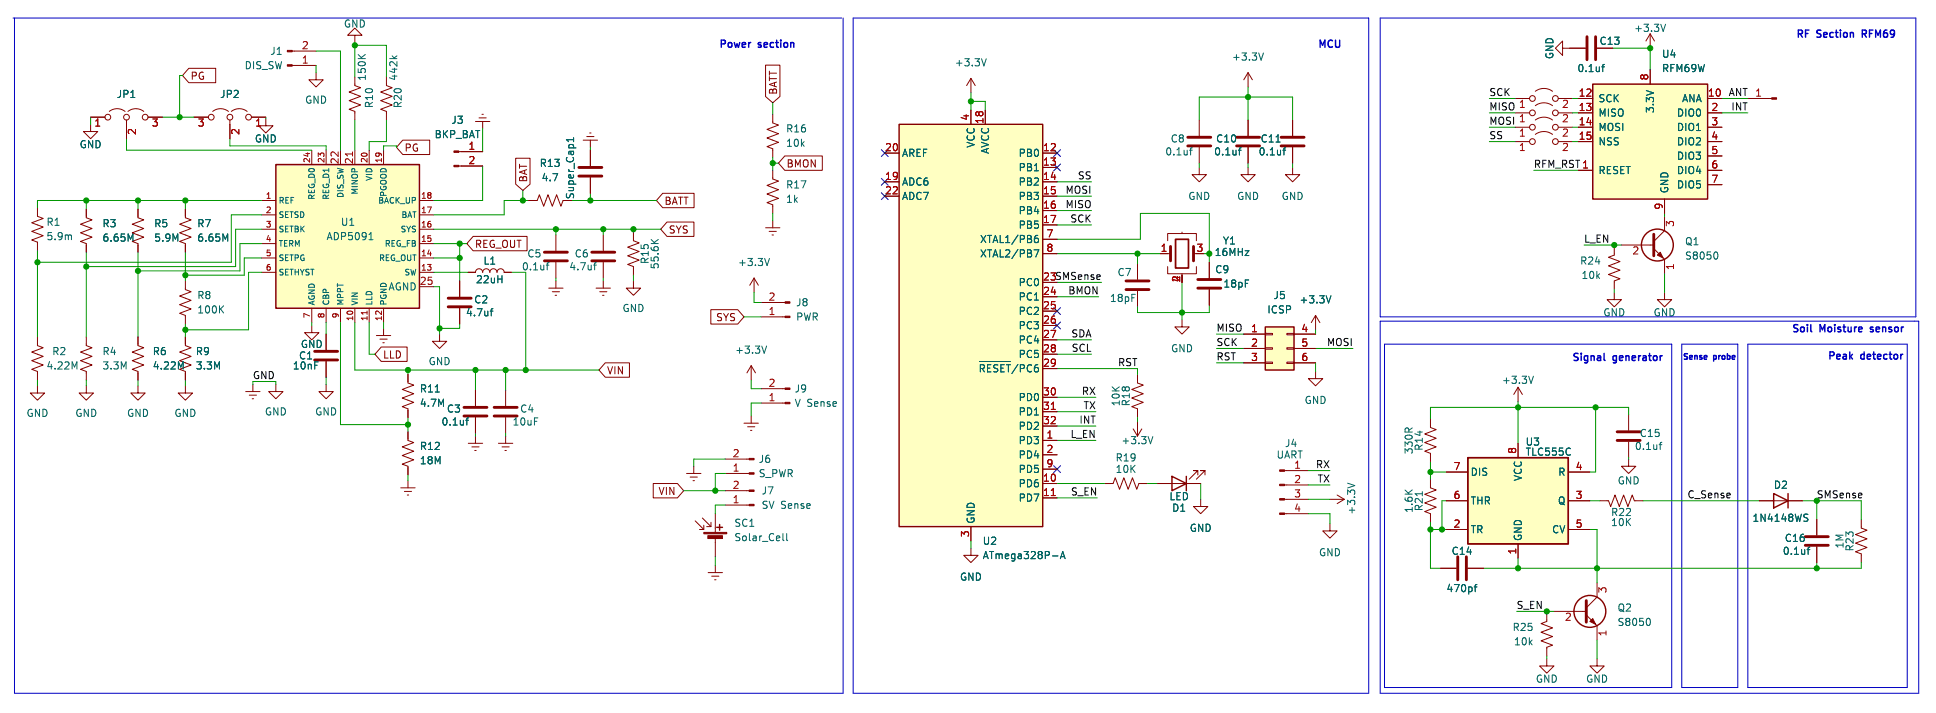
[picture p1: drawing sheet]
<svg xmlns="http://www.w3.org/2000/svg" width="342mm" height="126mm" viewBox="0 0 342 126" stroke-linecap="round" stroke-linejoin="round" font-family="sans-serif">
<g fill="none" stroke="#840000" stroke-width=".18">
<path d="M19.3 19.7a2.26 2.26 0 0 1 2.8 0M22.6 19.7a2.26 2.26 0 0 1 2.8 0M33.4 12.1h4.8v2.5h-4.8l-1.1-1.3zM37.6 19.7a2.26 2.26 0 0 1 2.8 0M40.9 19.7a2.26 2.26 0 0 1 2.8 0M51.7 9h4.2M51.7 11.6h4.2M55.9 12.8v1.3h1.3l-1.3 1.3-1.3-1.3h1.3M62.8 13.6v1.5l1 .4-2.1 .8 2.1 .7-2.1 .8 2.1 .8-2.1 .7 1.1 .4v1.5M62.8 6.2h1.2l-1.2-1.2-1.3 1.2h1.3v1.3M68.3 13.6v1.5l1.1 .4-2.1 .8 2.1 .7-2.1 .8 2.1 .8-2.1 .7 1 .4v1.5M135.4 11.5h2.5v5.6l-1.2 1.1-1.3-1.1z"/>
<path d="M171.7 13.9v2.5M171.7 19.4v2.6M171.7 13.9l-.7 1.2M171.7 13.9l.8 1.2M174.3 19.4v2.6M220.7 12.8v2.6M220.7 12.8l-.7 1.3M220.7 12.8l.8 1.3M268 17.4h2.5M268 20h2.5M271.5 16.1a2.54 2.54 0 0 1 3.1 0M271.5 18.7a2.54 2.54 0 0 1 3.1 0"/>
<path d="M275.6 17.4h2.6M275.6 20h2.6M276.4 8.5v-1.2l-1.3 1.2 1.3 1.3v-1.3h4M279.2 17.4h2.5M279.2 20h2.5M291.9 6l-.8 1.3M291.9 6v2.5M291.9 12.3v2.6M291.9 6l.7 1.3M302 17.4h2.6M302 20h2.6M309.1 17.4h4.3"/>
<path d="M6.6 36.7v1.5l1 .4-2 .8 2 .7-2 .8 2 .8-2 .7 1 .4v1.5M15.3 37v1.5l1 .4-2.1 .7 2.1 .8-2.1 .8 2.1 .7-2.1 .8 1.1 .4v1.5M16 22v1.3h1.3l-1.3 1.2-1.2-1.2h1.2M16 20.7h2.6M22.4 21.2v3.3M24.4 37v1.5l1 .4-2 .7 2 .8-2 .8 2 .7-2 .8 1 .4v1.5M26.2 20.7h2.5M32.8 37v1.5l1 .4-2 .7 2 .8-2 .8 2 .7-2 .8 1 .4v1.5M34.3 20.7h2.6M40.7 21.2v3.3M44.5 20.7h2.5M46.3 35.4h2.5"/>
<path d="M46.3 38h2.5M47 21v1.2h1.3l-1.3 1.3-1.3-1.3h1.3M55.1 26.6v2.5M57.7 26.6v2.5M60.2 26.6v2.5M62.8 26.6v2.5M65.3 26.6v2.5M67.8 26.6v2.5M71.2 24.8h4.8v2.5h-4.8l-1.1-1.3zM74.2 35.4h2.5M74.2 38h2.5M81.1 29.4h4.3"/>
<path d="M81.1 26.8h4.3M84.1 21.5h2.5M84.7 20.8h1.3M85.2 20.2h.3M85.4 21.5v1.2M91.2 28h2.5v4.6l-1.2 1.1-1.3-1.1zM93.5 35.4h1.5l.4-1 .8 2.1 .7-2.1 .8 2.1 .7-2.1 .8 2.1 .4-1.1h.2M103.1 24.8h2.6M103.8 24.1h1.3M104.3 23.5h.2M104.4 24.8v1.2M104.4 26.6v2.8"/>
<path d="M104.4 31.4v2.8M117.2 34.2h5.6v2.5h-5.6l-1.1-1.3zM118 39.3h4.7v2.5h-4.7l-1.1-1.3zM136.7 20.2v1.5l1 .4-2 .8 2 .7-2 .8 2 .8-2 .7 1 .4v1.5M136.7 30.1v1.5l1 .4-2 .8 2 .7-2 .8 2 .8-2 .7 1 .4v1.5M136.7 39v1.3M138.8 27.6h6.6v2.5h-6.6l-1.1-1.3zM156.5 27.1h2.5M156.5 32.1h2.5M156.5 34.7h2.5M184.4 27.1h2.6M184.4 29.6h2.6"/>
<path d="M184.4 32.1h2.6M184.4 34.7h2.6M184.4 37.2h2.6M184.4 39.8h2.6M212.1 29.6v1.3h1.3l-1.3 1.2-1.3-1.2h1.3M212.1 21.2v2.8M212.1 26v2.8M220.7 29.6v1.3h1.3l-1.3 1.2-1.2-1.2h1.2M220.7 21.2v2.8M220.7 26v2.8M228.6 29.6v1.3h1.3l-1.3 1.2-1.2-1.2h1.2M228.6 21.2v2.8"/>
<path d="M228.6 26v2.8M268 25h2.5M268 22.5h2.5M271.5 23.8a2.54 2.54 0 0 1 3.1 0M271.5 21.2a2.54 2.54 0 0 1 3.1 0M275.6 25h2.6M275.6 22.5h2.6M279.2 25h2.5M279.2 22.5h2.5M279.2 30.1h2.5M294.4 35.2v2.5M294.4 38.2v2.6l-1.9 1.9"/>
<path d="M302 25h2.6M302 22.5h2.6M302 30.1h2.6M302 27.6h2.6M302 32.7h2.6M6.6 59.6v1.5l1 .4-2 .7 2 .8-2 .8 2 .7-2 .8 1 .4v1.5M15.3 59.6v1.5l1 .4-2.1 .7 2.1 .8-2.1 .8 2.1 .7-2.1 .8 1.1 .4v1.5M24.4 59.6v1.5l1 .4-2 .7 2 .8-2 .8 2 .7-2 .8 1 .4v1.5M32.8 59.6v1.5l1 .4-2 .7 2 .8-2 .8 2 .7-2 .8 1 .4v1.5M32.8 49.7v1.5l1 .4-2 .7 2 .8-2 .8 2 .7-2 .8 1 .4v1.5M46.3 48.1h2.5M46.3 45.6h2.5"/>
<path d="M46.3 43.1h2.5M46.3 40.5h2.5M55.1 57.5v1.3h1.3l-1.3 1.3-1.2-1.3h1.2M55.1 54.5v2.5M57.7 54.5v2.5M57.7 59.1v2.8M60.2 54.5v2.5M62.8 54.5v2.5M65.3 54.5v2.5M66.6 59.3h2.5M67.2 60h1.3M67.8 54.5v2.5"/>
<path d="M67.8 58.1v1.2M74.2 48.1h2.5M74.2 45.6h2.5M74.2 43.1h2.5M74.2 40.5h2.5M74.2 50.7h2.5M77.7 59.1v1.2h1.3l-1.3 1.3-1.2-1.3h1.2M81.3 49.7v2.8M81.3 54.5v2.8M82.8 48.1h1.3a.64 .64 0 0 1 .6-.6 .64 .64 0 0 1 .7 .6 .64 .64 0 0 1 .6-.6 .64 .64 0 0 1 .6 .6 .64 .64 0 0 1 .7-.6 .64 .64 0 0 1 .6 .6 .64 .64 0 0 1 .6-.6 .64 .64 0 0 1 .7 .6h1.2M83.7 41.8h9.5v2.5h-9.5l-1.1-1.2zM97.1 50.9h2.5"/>
<path d="M97.7 51.6h1.3M98.2 52.2h.2M98.3 41.5v2.8M98.3 46.4v2.8M98.3 49.7v1.2M105.4 50.9h2.6M106.1 51.6h1.2M106.6 52.2h.2M106.7 41.5v2.8M106.7 46.4v2.8M106.7 49.7v1.2M112 49.7v1.2h1.3l-1.3 1.3-1.2-1.3h1.2"/>
<path d="M112 41v1.6l1.1 .3-2.1 .8 2.1 .8-2.1 .7 2.1 .8-2.1 .8 1 .3v1.6M125.7 54.8h4.8l1.1 1.2-1.1 1.3h-4.8zM133.4 49.2l-.8 1.2M133.4 49.2v2.5M133.4 49.2l.7 1.2M134.6 53.5h4.3M134.6 56h4.3M135.4 40.3h2.5M136 40.9h1.3M136.5 41.5h.3M184.4 44.8h2.6M184.4 52.5h2.6"/>
<path d="M184.4 55h2.6M184.4 57.5h2.6M184.4 42.3h2.6M201.2 46.6v2.8M201.2 51.4v2.8M205.3 44.8h1.7M206.5 47.1v1.3h5.1v-1.3M206.5 42.6v-1.3h5.1v1.3M209.1 56.5v1.3h1.2l-1.2 1.3-1.3-1.3h1.3M209.1 41v.3M209.1 48.4v.3M213.9 46.4v2.8"/>
<path d="M213.9 51.2v2.8M220 59.1h3.8M223.8 58.9h1.3v.3h-1.3zM227.6 58.9h1.3v.3h-1.3zM228.9 59.1h3.8M232.7 55.8l-.8 1.2M232.7 55.8v2.5M232.7 55.8l.7 1.2M285.5 51.7v1.3h1.3l-1.3 1.2-1.3-1.2h1.3M285.5 43.6v1.5l-1 .4 2 .7-2 .8 2 .8-2 .7 2 .8-1 .4v1.5M286.8 43.3h5.7M292.5 44l1.9 1.9v2.5"/>
<path d="M294.4 51.7v1.3h1.3l-1.3 1.2-1.3-1.2h1.3M6.6 68.2v1.3h1.3l-1.3 1.3-1.2-1.3h1.2M15.3 68.2v1.3h1.2l-1.2 1.3-1.3-1.3h1.3M24.4 68.2v1.3h1.3l-1.3 1.3-1.3-1.3h1.3M32.8 68.2v1.3h1.3l-1.3 1.3-1.3-1.3h1.3M43.5 69.2h2.5M44.1 69.9h1.3M44.6 70.5h.3M44.7 68v1.2M48.8 68v1.2h1.3l-1.3 1.3-1.3-1.3h1.3M57.7 68v1.2h1.3l-1.3 1.3-1.3-1.3h1.3M57.7 63.9v2.8"/>
<path d="M67.4 61.4h4.6v2.5h-4.6l-1.1-1.3zM67.7 60.6h.3M72.2 66.2v1.5l1 .4-2.1 .7 2.1 .8-2.1 .8 2.1 .7-2.1 .8 1.1 .4v1.5M72.2 76.3v1.6l1 .3-2.1 .8 2.1 .8-2.1 .7 2.1 .8-2.1 .8 1.1 .3v1.6M82.8 78.4h2.6M83.5 79h1.2M84 79.6h.2M84.1 69v2.8M84.1 73.8v2.8M84.1 77.1v1.3M88.2 78.4h2.5M88.8 79h1.3"/>
<path d="M89.3 79.6h.3M89.4 69v2.8M89.4 73.8v2.8M89.4 77.1v1.3M107.1 64.1h4.2v2.6h-4.2l-1.2-1.3zM131.6 74.8h2.5M132.2 75.5h1.3M132.7 76.1h.3M132.9 64.7l-.8 1.2M132.9 64.7v2.5M132.9 73.5v1.3M132.9 64.7l.7 1.2"/>
<path d="M134.6 68.7h4.3M134.6 71.3h4.3M184.4 77.9h2.6M184.4 60.1h2.6M184.4 62.6h2.6M184.4 65.2h2.6M184.4 70.2h2.6M184.4 72.8h2.6M184.4 75.3h2.6M200.4 75.8l.8 1.3M201.2 66.2v1.5l1 .4-2 .7 2 .8-2 .8 2 .7-2 .8 1 .4v1.5M201.2 74.6v2.5"/>
<path d="M202 75.8l-.8 1.3M220 61.6h3.8M220 64.1h3.8M223.8 64h1.3v.3h-1.3zM223.8 61.5h1.3v.2h-1.3zM227.6 64h1.3v.3h-1.3zM227.6 61.5h1.3v.2h-1.3zM228.9 61.6h3.8M228.9 64.1h3.8M232.7 65.7v1.2h-1.3l1.3 1.3 1.3-1.3h-1.3M253 74.1v1.5l1 .4-2 .7 2 .8-2 .7 2 .8-2 .8 1 .4v1.5M268.5 68.5v2.5"/>
<path d="M268.5 78.4v2.5M268.5 68.5l-.8 1.2M268.5 68.5l.8 1.2M288.1 73.3v2.8M288.1 78.1v2.8M70.9 86.2h2.5M71.5 86.9h1.3M72 87.5h.3M72.2 85v1.2M115.5 85.5h4.3l1.1 1.3-1.1 1.2h-4.3zM121.4 83.7h2.6M122.1 84.3h1.2"/>
<path d="M122.6 85h.2M122.7 82.4v1.3M123 92.1l1.5 1.5M124.2 91.6l1.6 1.5M124.5 92.9v.7h-.8M125.8 92.3v.8h-.8M126.5 90.8v3.3M126.5 95.1v3.3M126.5 100v1.2M128.3 86.8h4.2M128.3 89.3h4.2M128.3 81.2h4.2"/>
<path d="M128.3 83.7h4.2M171.7 96.9v1.3h1.3l-1.3 1.3-1.2-1.3h1.2M171.7 93.1v2.5M184.4 85.5h2.6M184.4 88h2.6M184.4 80.4h2.6M184.4 82.9h2.6M195.3 85.5h1.6l.4-1 .7 2 .8-2 .7 2 .8-2 .8 2 .3-1h1.6M204.7 85.5h7.7M211.9 84v-.8h-.8h.8l-1.6 1.5M212.4 88.3v1.2h1.2l-1.2 1.3-1.3-1.3h1.3M213.1 84v-.8h-.7h.7l-1.5 1.5"/>
<path d="M227.2 88.3h4.2M227.2 90.8h4.2M227.2 85.7h4.2M227.2 83.2h4.2M235.2 92.6v1.3h1.3l-1.3 1.2-1.2-1.2h1.2M235.2 88.3h2.6M236.5 87.5l1.3 .8M237.8 88.3l-1.3 .7M253 84.7v1.5l1 .4-2 .8 2 .8-2 .7 2 .8-2 .7 1 .4v1.5M255.8 88.5h3.8M255.8 93.6h3.8M255.8 83.5h3.8"/>
<path d="M268.5 96.2v2.5M277.4 88.5h3.8M277.4 93.6h3.8M277.4 83.5h3.8M283 88.5h1.5l.4 1 .7-2 .8 2 .8-2 .7 2 .8-2 .4 1h1.5M288.1 81.2v1.2h1.2l-1.2 1.3-1.3-1.3h1.3M311.2 88.5h7.6M321.3 91.8v2.8M321.3 96.7v2.8M329.2 91.8v1.6l1 .3-2 .8 2 .8-2 .7 2 .8-2 .8 1 .3v1.6M125.2 101.2h2.6M125.9 101.9h1.2"/>
<path d="M126.4 102.5h.2M254.8 100.5h2.8M259.6 100.5h2.8M273.6 108.3v1.6l-1 .4 2 .7-2 .8 2 .7-2 .8 2 .8-1 .3v1.6M273.6 116.5v1.2h1.3l-1.3 1.3-1.3-1.3h1.3M274.9 108.1h5.7M280.6 108.7l1.9 1.9v2.6M282.5 116.5v1.2h1.2l-1.2 1.3-1.3-1.3h1.3M282.5 103v2.6l-1.9 1.9"/>
<circle cx="271" cy="20" r=".51"/>
<circle cx="271" cy="17.4" r=".51"/>
<circle cx="275.1" cy="17.4" r=".51"/>
<circle cx="275.1" cy="20" r=".51"/>
<circle cx="19.1" cy="20.7" r=".51"/>
<circle cx="22.4" cy="20.7" r=".51"/>
<circle cx="25.7" cy="20.7" r=".51"/>
<circle cx="37.4" cy="20.7" r=".51"/>
<circle cx="40.7" cy="20.7" r=".51"/>
<circle cx="44" cy="20.7" r=".51"/>
<circle cx="271" cy="22.5" r=".51"/>
<circle cx="271" cy="25" r=".51"/>
<circle cx="275.1" cy="25" r=".51"/>
<circle cx="275.1" cy="22.5" r=".51"/>
</g>
<g fill="none" stroke="#006464" stroke-width=".18">
<path d="M69.4 9.9l.4 .5M70.2 9.9l-.5 .3M174.4 10.4l-.4 1.3M223.5 9.4l-.5 1.2M283.3 11.8h.5M283.8 11.4l-.3 .2v1.1M294.6 4.3l-.4 1.3M101.4 24.3v.8M101.4 24.7h-1.2l.3 .4M183 30.2h.7M210.4 26.6h.5M210.9 26.1l-.3 .2v1.1"/>
<path d="M219 26.6h.5M219.5 26.1l-.3 .2v1.1M226.9 26.6h.5M227.4 26.1l-.3 .2v1.1M12.6 41.6v.8M23.1 42.3l.4-.9v1.2M39.9 42.3l.4-.9v1.2M65.3 42.4h.7M65.5 41.3l.1-.2v1.3M86.7 55h.5M87.2 54.6l-.3 .2v1M96.6 46.9h.5"/>
<path d="M97.1 46.4l-.3 .2v1.1M105 46.9h.5M105.5 46.4l-.3 .2v1.1M115.2 42.3l.7 .8M116.4 42.3l-.7 .6M136.1 45.7l-.4 1.3M182.9 44.2h.8l-.5 1.2M183 42.3l.2-.2h.2l.3 .2v.4l-.3 .2h-.2l-.2-.2M183.6 41.6l-.4 .1-.2 .5M235.4 52.3l-.4 1.3M303.5 44.5a.79 .79 0 0 1 0 1.3M13.2 64.9l.4-.9v1.2"/>
<path d="M32 64.9l.4-.9v1.2M82.4 74.3h.5M82.9 73.9l-.3 .2v1.1M135.6 61.2l-.4 1.3M173.2 63.9h5.5M174.1 64.7l-.2-.2h-.5v1.3M175.3 64.5h-.6v1.3M176.5 64.5h-.5l-.2 .2M177.6 64.5h-.6v1.3M178 64.5h.7M178.4 64.5v1.3M180 64.4l-1 1.7"/>
<path d="M181.2 64.7l-.2-.2h-.5v1.3M182.5 64.6l-.4-.1-.4 .3M183.6 64.5h-.4l-.2 .3M203.9 77.2l-.4 1.3M271.2 66.5l-.4 1.3M293.5 78.6h.4M293.9 78.2l-.3 .2v1.1M138.5 95.4l.2 .2M139.1 94.3v1.1l.2 .2M186.2 98.3h.9M187.5 98.8l.5-1.3 .4 1.3M187.7 98.4h.6"/>
<path d="M238.4 85.4l1.2 .4M319.3 91.5l.3 .1 .2 .3-.3 .3h-.3M319.3 90.9l.5 .1M319.6 97.2h.5M320.1 96.7l-.3 .2v1.1M260.7 103.8h.5M261.2 103.3l-.3 .2v1.1M291.6 109.3a.79 .79 0 0 1 0 1.3"/>
</g>
<g fill="none" stroke="#840000" stroke-width=".51">
<path d="M280.7 6.5v4.1M282.2 6.5v4.1M102.4 31.1h4M102.4 29.6h4M210.1 25.8h4M210.1 24.3h4M218.7 25.8h4.1M218.7 24.3h4.1M226.6 25.8h4.1M226.6 24.3h4.1M79.3 54.2h4M79.3 52.7h4"/>
<path d="M96.3 46.1h4.1M96.3 44.6h4.1M104.7 46.1h4M104.7 44.6h4M199.2 51.2h4M199.2 49.7h4M207 43.6v2.5M211.1 43.6v2.5M211.9 50.9h4M211.9 49.4h4M292.5 41.4v3.8M55.6 63.6h4.1"/>
<path d="M55.6 62.1h4.1M82.1 73.5h4M82.1 72h4M87.4 73.5h4.1M87.4 72h4.1M286 77.9h4.1M286 76.3h4.1M257.8 98.4v4.1M259.4 98.4v4.1M319.3 96.4h4.1M319.3 94.9h4.1M280.6 106.2v3.8"/>
</g>
<g fill="#840000" stroke="#840000" stroke-width=".18">
<path d="M138.9 53.4h.8v.2h-.8z"/>
<path d="M138.9 55.9h.8v.2h-.8z"/>
<path d="M281.2 109.9l.5-.5 .5 1z"/>
<path d="M138.9 68.6h.8v.2h-.8z"/>
<path d="M138.9 71.1h.8v.3h-.8z"/>
<path d="M132.5 86.6h.9v.3h-.9z"/>
<path d="M132.5 89.2h.9v.2h-.9z"/>
<path d="M124.5 94.1h4v.3h-4z"/>
<path d="M125.2 94.7h2.6v.5h-2.6z"/>
<path d="M132.5 81h.9v.3h-.9z"/>
<path d="M132.5 83.6h.9v.2h-.9z"/>
<path d="M50.8 8.9h.9v.3h-.9z"/>
<path d="M50.8 11.4h.9v.3h-.9z"/>
<path d="M80.3 29.2h.8v.3h-.8z"/>
<path d="M80.3 26.7h.8v.2h-.8z"/>
<path d="M313.4 17.3h.8v.2h-.8z"/>
<path d="M226.3 90.7h.9v.2h-.9z"/>
<path d="M226.3 88.2h.9v.2h-.9z"/>
<path d="M226.3 85.6h.9v.3h-.9z"/>
<path d="M226.3 83.1h.9v.2h-.9z"/>
<path d="M293.1 45.1l.5-.5 .6 1z"/>
</g>
<g fill="none" stroke="#840000" stroke-width=".25">
<path d="M281.7 14.9h20.3v20.3h-20.3zM48.8 29.1h25.4v25.4h-25.4zM159 22h25.4v71.1h-25.4zM223.8 57.8h5.1v7.6h-5.1zM126.8 93.2h1M127.3 92.7v1M207.3 84.2l2.5 1.3-2.5 1.3zM209.8 84.2v2.6M259.6 80.9h17.8v15.3h-17.8zM313.7 87.3l2.6 1.2-2.6 1.3zM316.3 87.3v2.5"/>
<circle cx="293.1" cy="43.3" r="2.82"/>
<circle cx="281.2" cy="108.1" r="2.82"/>
</g>
<g fill="#ffffc2" stroke="#ffffc2" stroke-width=".18">
<path d="M259.6 80.9h17.8v15.3h-17.8z"/>
<path d="M159 22h25.4v71.1h-25.4z"/>
<path d="M281.7 14.9h20.3v20.3h-20.3z"/>
<path d="M223.8 57.8h5.1v7.6h-5.1z"/>
<path d="M48.8 29.1h25.4v25.4h-25.4z"/>
</g>
<path d="M207.9 42.3h2.3v5.1h-2.3z" fill="none" stroke="#840000" stroke-width=".3"/>
<path d="M62.4 26.9v.7M64.9 55v.6M185.9 72.4h.8M185.9 87.6h.8" fill="none" stroke="#a90000" stroke-width=".18"/>
<path d="M2.3 3.2h146.6M2.6 3.2v119.4h146.5v-119.4M150.9 3.2h91.2v119.4h-91.2zM244.1 3.2h94.8v52.8h-94.8zM244.1 56.8h95.3v65.8h-95.3zM244.9 60.8h50.8v60.8h-50.8zM297.5 60.8h9.9v60.8h-9.9zM309.1 60.8h28.2v60.8h-28.2z" fill="none" stroke="#0000c2" stroke-width=".18"/>
<g fill="none" stroke="#009600" stroke-width=".18">
<path d="M32.3 13.3h-.5v7.4M55.9 9h4.3v17.6M55.9 11.6v1.2M62.8 7.5v6.1M62.8 8h5.5v5.6M136.7 18.2v2M171.7 17.9h2.6v1.5M171.7 16.4v3M220.7 15.4v5.8M263.4 17.4h4.6M263.4 20h4.6M278.2 17.4h1"/>
<path d="M278.2 20h1M285.3 8.5h6.6v3.8M304.6 17.4h4.5M304.6 20h4.5M15.3 35.4v1.6M16 20.7v1.3M22.4 24.5v2.1h32.7M24.4 35.4v1.6M28.7 20.7h5.6M32.8 35.4v1.6M40.7 24.5v1.3h17v.8M46.3 35.4h-39.7v1.3"/>
<path d="M46.3 38h-5.4v8.4h-34.3M47 20.7v.3M62.8 21.2v5.4M68.3 21.2v3.8h-3v1.6M70.1 26v-.2h-2.3v.8M85.4 29.4v6h-8.7M85.4 22.7v4.1M92.5 33.7v1.7M93.5 35.4h-4.3v2.6h-12.5M101.1 35.4h15M104.4 26v.6M104.4 34.2v1.2"/>
<path d="M136.7 27.8v2.3M136.7 37.7v1.3M136.7 28.8h1M187 34.7h6.1M187 32.1h6.1M187 37.2h6.1M187 39.8h6.1M212.1 21.2v-4h16.5v4M212.1 28.8v.8M220.7 28.8v.8M228.6 28.8v.8M263.4 22.5h4.6"/>
<path d="M263.4 25h4.6M271.3 30.1h7.9M278.2 22.5h1M278.2 25h1M294.4 37.7v.5M6.6 44.3v15.3M15.3 44.6v15M24.4 44.6v15M32.8 44.6v5.1M32.8 57.3v2.3M46.3 48.1h-2.3v10.2h-11.2M46.3 45.6h-3.1v3.1h-10.4"/>
<path d="M46.3 40.5h-4.6v6.6h-26.4M46.3 43.1h-3.9v4.8h-18M55.1 57v.5M57.7 57v2.1M60.2 57v18.1h12M62.8 57v8.4h43.1M65.3 57v5.6h1M67.8 57v1.1M76.7 48.1h6.1M76.7 50.7h1v8.4M76.7 45.6h4.6M76.7 40.5h40.2"/>
<path d="M76.7 43.1h5.9M81.3 57.3v.8h-3.6M81.3 43.1v6.6M90.4 48.1h2.6v17.3M98.3 40.5v1M98.3 49.2v.5M106.7 40.5v1M106.7 49.2v.5M112 40.5v.5M112 48.7v1M131.6 56h3M133.4 51.7v1.8h1.2"/>
<path d="M187 42.3h14.7v-4.6h12.2v8.7M187 44.8h18.3M187 49.9h7.8M187 52.5h7.3M201.2 44.8v1.8M209.1 49.9v6.6M212.9 44.8h1M213.9 54v1.3h-12.7v-1.1M215.2 59.1h4.8M232.7 58.3v.8M280.2 43.3h6.6M285.5 43.3v.3"/>
<path d="M285.5 51.2v.5M294.4 48.4v3.3M6.6 67.2v1M15.3 67.2v1M24.4 67.2v1M32.8 67.2v1M44.7 68v-.5h4.1v.5M57.7 66.7v1.3M72.2 65.4v.8M72.2 73.8v2.5M84.1 65.4v3.6M84.1 76.6v.5"/>
<path d="M89.4 65.4v3.6M89.4 76.6v.5M132.9 67.2v1.5h1.7M134.6 71.3h-1.7v2.2M187 65.2h14.2v1M187 72.8h6.8M187 70.2h6.8M187 60.1h6.1M187 75.3h6.8M187 77.9h6.8M187 62.6h6.1M201.2 73.8v.8"/>
<path d="M215.2 61.6h4.8M215.2 64.1h4.8M232.7 61.6h6.6M232.7 64.1v1.6M268.5 71v7.4M282.2 72v11.5h-1M288.1 73.3v-1.3h-35.1v2.1M72.2 84v1M120.9 86.8h7.4M126.5 98.4v1.6M128.3 89.3h-1.8v1.5M128.3 83.7h-1.8v3.1"/>
<path d="M128.3 81.2h-5.6v1.2M171.7 95.6v1.3M187 85.5h8.3M187 88h7.1M203 85.5h1.7M212.4 85.5v2.8M231.4 85.7h3.8M231.4 88.3h3.8M231.4 83.2h3.8M231.4 90.8h3.8v1.8M253 92.3v8.2h1.8M253 93.6h2.8"/>
<path d="M253 81.7v3M253 83.5h2.8M255.8 88.5h-.8v5.1M268.5 98.7v1.8M281.2 93.6h1.3v9.4M281.2 88.5h1.8M288.1 80.9v.3M290.6 88.5h20.6M318.8 88.5h10.4v3.3M321.3 88.5v3.3M321.3 99.5v1M329.2 99.5v1h-66.8"/>
<path d="M268.2 108.1h6.7M273.6 108.1v.2M273.6 116v.5M282.5 113.2v3.3"/>
</g>
<g fill="none" stroke="#000084" stroke-width=".18">
<path d="M155.9 26.5l1.2 1.2M155.9 31.5l1.2 1.3M155.9 34.1l1.2 1.2M157.1 26.5l-1.2 1.2M157.1 31.5l-1.2 1.3M157.1 34.1l-1.2 1.2M186.4 29l1.2 1.2M186.4 26.5l1.2 1.2M187.6 29l-1.2 1.2M187.6 26.5l-1.2 1.2M186.4 54.4l1.2 1.2M186.4 56.9l1.2 1.3"/>
<path d="M187.6 54.4l-1.2 1.2M187.6 56.9l-1.2 1.3M186.4 82.3l1.2 1.3M187.6 82.3l-1.2 1.3"/>
</g>
<g fill="#009600" stroke="#009600" stroke-width=".18">
<circle cx="136.7" cy="28.8" r=".46"/>
<circle cx="171.7" cy="17.9" r=".46"/>
<circle cx="255" cy="93.6" r=".46"/>
<circle cx="253" cy="93.6" r=".46"/>
<circle cx="268.5" cy="100.5" r=".46"/>
<circle cx="273.6" cy="108.1" r=".46"/>
<circle cx="285.5" cy="43.3" r=".46"/>
<circle cx="268.5" cy="72" r=".46"/>
<circle cx="253" cy="83.5" r=".46"/>
<circle cx="282.2" cy="72" r=".46"/>
<circle cx="321.3" cy="88.5" r=".46"/>
<circle cx="321.3" cy="100.5" r=".46"/>
<circle cx="282.5" cy="100.5" r=".46"/>
<circle cx="209.1" cy="55.3" r=".46"/>
<circle cx="213.9" cy="44.8" r=".46"/>
<circle cx="201.2" cy="44.8" r=".46"/>
<circle cx="220.7" cy="17.2" r=".46"/>
<circle cx="291.9" cy="8.5" r=".46"/>
<circle cx="89.4" cy="65.4" r=".46"/>
<circle cx="93" cy="65.4" r=".46"/>
<circle cx="77.7" cy="58.1" r=".46"/>
<circle cx="84.1" cy="65.4" r=".46"/>
<circle cx="92.5" cy="35.4" r=".46"/>
<circle cx="126.5" cy="86.8" r=".46"/>
<circle cx="104.4" cy="35.4" r=".46"/>
<circle cx="106.7" cy="40.5" r=".46"/>
<circle cx="98.3" cy="40.5" r=".46"/>
<circle cx="112" cy="40.5" r=".46"/>
<circle cx="81.3" cy="45.6" r=".46"/>
<circle cx="81.3" cy="43.1" r=".46"/>
<circle cx="72.2" cy="65.4" r=".46"/>
<circle cx="24.4" cy="35.4" r=".46"/>
<circle cx="32.8" cy="35.4" r=".46"/>
<circle cx="31.8" cy="20.7" r=".46"/>
<circle cx="62.8" cy="8" r=".46"/>
<circle cx="72.2" cy="75.1" r=".46"/>
<circle cx="32.8" cy="58.3" r=".46"/>
<circle cx="15.3" cy="47.1" r=".46"/>
<circle cx="24.4" cy="47.9" r=".46"/>
<circle cx="6.6" cy="46.4" r=".46"/>
<circle cx="15.3" cy="35.4" r=".46"/>
<circle cx="32.8" cy="48.7" r=".46"/>
</g>
<g font-size="1.8" fill="#006464">
<text x="60.8" y="5">GND</text>
<text x="289" y="5.8">+3.3V</text>
<text x="47.7" y="9.9">J1</text>
<text x="168.8" y="11.9">+3.3V</text>
<text x="217.8" y="10.9">+3.3V</text>
<text x="274.9" y="10.5" transform="rotate(-90 274.9 10.5)">GND</text>
<text x="293.9" y="10.4">U4</text>
<text x="20.6" y="17.5">JP1</text>
<text x="38.9" y="17.5">JP2</text>
<text x="43.2" y="12.4">DIS_SW</text>
<text x="64.9" y="14.4" transform="rotate(-90 64.9 14.4)">150K</text>
<text x="70.4" y="14.4" transform="rotate(-90 70.4 14.4)">442k</text>
<text x="278.9" y="12.9">0.1uf</text>
<text x="293.9" y="12.9">RFM69W</text>
<text x="53.9" y="18.5">GND</text>
<text x="66.1" y="19.2" transform="rotate(-90 66.1 19.2)">R10</text>
<text x="71.2" y="19.2" transform="rotate(-90 71.2 19.2)">R20</text>
<text x="79.8" y="22">J3</text>
<text x="139" y="23.6">R16</text>
<text x="282.7" y="18.2">SCK</text>
<text x="282.7" y="20.8">MISO</text>
<text x="282.7" y="23.3">MOSI</text>
<text x="292.7" y="20.1" transform="rotate(-90 292.7 20.1)">3.3V</text>
<text x="296.5" y="20.8">DIO0</text>
<text x="296.5" y="23.3">DIO1</text>
<text x="297.4" y="18.2">ANA</text>
<text x="14" y="26.4">GND</text>
<text x="45" y="25.4">GND</text>
<text x="76.8" y="24.6">BKP_BAT</text>
<text x="95.4" y="29.7">R13</text>
<text x="139" y="26.1">10k</text>
<text x="159.5" y="27.9">AREF</text>
<text x="172.6" y="26.2" transform="rotate(-90 172.6 26.2)">VCC</text>
<text x="175.1" y="27.3" transform="rotate(-90 175.1 27.3)">AVCC</text>
<text x="180" y="27.9">PB0</text>
<text x="206" y="27.6">0.1uf</text>
<text x="207" y="25.4">C8</text>
<text x="214.7" y="27.6">0.1uf</text>
<text x="215" y="25.4">C10</text>
<text x="222.6" y="27.6">0.1uf</text>
<text x="222.9" y="25.4">C11</text>
<text x="282.7" y="25.9">NSS</text>
<text x="296.5" y="25.9">DIO2</text>
<text x="296.5" y="28.4">DIO3</text>
<text x="95.7" y="32.2">4.7</text>
<text x="139" y="33.5">R17</text>
<text x="159.5" y="33">ADC6</text>
<text x="159.5" y="35.5">ADC7</text>
<text x="180" y="30.4">PB1</text>
<text x="180" y="33">PB2</text>
<text x="180" y="35.5">PB3</text>
<text x="210.1" y="35.5">GND</text>
<text x="218.7" y="35.5">GND</text>
<text x="226.6" y="35.5">GND</text>
<text x="282.7" y="30.9">RESET</text>
<text x="295.2" y="34.2" transform="rotate(-90 295.2 34.2)">GND</text>
<text x="296.5" y="30.9">DIO4</text>
<text x="296.5" y="33.5">DIO5</text>
<text x="8.2" y="40.1">R1</text>
<text x="18.1" y="40.3">R3</text>
<text x="27.2" y="40.3">R5</text>
<text x="34.8" y="40.3">R7</text>
<text x="60.2" y="40.1">U1</text>
<text x="139" y="36">1k</text>
<text x="180" y="38.1">PB4</text>
<text x="180" y="40.6">PB5</text>
<text x="8.2" y="42.6">5.9m</text>
<text x="18.1" y="42.9">6.65M</text>
<text x="27.2" y="42.9">5.9M</text>
<text x="34.8" y="42.9">6.65M</text>
<text x="57.7" y="42.6">ADP5091</text>
<text x="85.5" y="46.9">L1</text>
<text x="92.3" y="48">0.1uf</text>
<text x="93.2" y="45.7">C5</text>
<text x="100.6" y="48">4.7uf</text>
<text x="101.6" y="45.7">C6</text>
<text x="114.9" y="46.8" transform="rotate(-90 114.9 46.8)">R15</text>
<text x="116.7" y="47.7" transform="rotate(-90 116.7 47.7)">55.6K</text>
<text x="130.5" y="47.2">+3.3V</text>
<text x="173.2" y="43.1">XTAL1/PB6</text>
<text x="173.2" y="45.7">XTAL2/PB7</text>
<text x="214.8" y="45.4">16MHz</text>
<text x="216.2" y="43.4">Y1</text>
<text x="279.4" y="46.9">R24</text>
<text x="298" y="43.5">Q1</text>
<text x="298" y="46.1">S8050</text>
<text x="34.8" y="53">R8</text>
<text x="68.6" y="51.5">AGND</text>
<text x="83.8" y="53.8">C2</text>
<text x="84.1" y="50.2">22uH</text>
<text x="180" y="50.8">PC0</text>
<text x="180" y="53.3">PC1</text>
<text x="196.3" y="53.5">18pF</text>
<text x="197.6" y="49">C7</text>
<text x="214.9" y="48.5">C9</text>
<text x="216.3" y="51">18pF</text>
<text x="225.2" y="53">J5</text>
<text x="229.8" y="53.8">+3.3V</text>
<text x="279.7" y="49.5">10k</text>
<text x="34.8" y="55.6">100K</text>
<text x="82.3" y="56.1">4.7uf</text>
<text x="110" y="55.3">GND</text>
<text x="140.7" y="54.3">J8</text>
<text x="140.7" y="56.8">PWR</text>
<text x="180" y="55.8">PC2</text>
<text x="180" y="58.4">PC3</text>
<text x="224.1" y="55.6">ICSP</text>
<text x="283.5" y="56.1">GND</text>
<text x="292.4" y="56.1">GND</text>
<text x="8.2" y="65.5">4.22M</text>
<text x="9.2" y="62.9">R2</text>
<text x="18.1" y="62.9">R4</text>
<text x="18.1" y="65.5">3.3M</text>
<text x="27" y="62.9">R6</text>
<text x="27" y="65.5">4.22M</text>
<text x="34.6" y="62.9">R9</text>
<text x="34.6" y="65.5">3.3M</text>
<text x="51.7" y="65.5">10nF</text>
<text x="52.8" y="63.7">C1</text>
<text x="53.1" y="61.7">GND</text>
<text x="75.7" y="64.7">GND</text>
<text x="130" y="62.7">+3.3V</text>
<text x="180" y="60.9">PC4</text>
<text x="180" y="63.5">PC5</text>
<text x="207.1" y="62.4">GND</text>
<text x="74.2" y="69.5">R11</text>
<text x="140.5" y="69.5">J9</text>
<text x="173" y="66.6">~{RESET}/PC6</text>
<text x="180" y="71.1">PD0</text>
<text x="198.2" y="71.9" transform="rotate(-90 198.2 71.9)">10K</text>
<text x="200" y="71.9" transform="rotate(-90 200 71.9)">R18</text>
<text x="230.7" y="71.6">GND</text>
<text x="265.6" y="68">+3.3V</text>
<text x="4.6" y="73.9">GND</text>
<text x="13.3" y="73.9">GND</text>
<text x="22.4" y="73.9">GND</text>
<text x="30.8" y="73.9">GND</text>
<text x="46.8" y="73.6">GND</text>
<text x="55.7" y="73.6">GND</text>
<text x="74.2" y="72.1">4.7M</text>
<text x="78" y="75.4">0.1uf</text>
<text x="79" y="73.1">C3</text>
<text x="90.6" y="75.4">10uF</text>
<text x="91.9" y="73.1">C4</text>
<text x="140.5" y="72.1">V Sense</text>
<text x="180" y="73.6">PD1</text>
<text x="180" y="76.2">PD2</text>
<text x="290" y="77.4">C15</text>
<text x="74.2" y="79.7">R12</text>
<text x="74.2" y="82.2">18M</text>
<text x="134.1" y="82">J6</text>
<text x="180" y="78.7">PD3</text>
<text x="180" y="81.2">PD4</text>
<text x="180" y="83.8">PD5</text>
<text x="197.3" y="81.7">R19</text>
<text x="197.3" y="83.8">10K</text>
<text x="198.3" y="78.7">+3.3V</text>
<text x="225.7" y="81.2">UART</text>
<text x="227.2" y="79.2">J4</text>
<text x="250" y="80.4" transform="rotate(-90 250 80.4)">330R</text>
<text x="251.8" y="79.8" transform="rotate(-90 251.8 79.8)">R14</text>
<text x="269.8" y="78.9">U3</text>
<text x="269.8" y="80.7">TLC555C</text>
<text x="289.1" y="79.7">0.1uf</text>
<text x="134.1" y="84.5">S_PWR</text>
<text x="134.7" y="87.6">J7</text>
<text x="180" y="86.3">PD6</text>
<text x="180" y="88.9">PD7</text>
<text x="206.8" y="88.6">LED</text>
<text x="260.1" y="89.4">THR</text>
<text x="260.1" y="84.3">DIS</text>
<text x="269.3" y="85.2" transform="rotate(-90 269.3 85.2)">VCC</text>
<text x="275.4" y="89.4">Q</text>
<text x="275.5" y="84.3">R</text>
<text x="286.1" y="85.8">GND</text>
<text x="313.7" y="86.6">D2</text>
<text x="129.8" y="93.3">SC1</text>
<text x="129.8" y="95.8">Solar_Cell</text>
<text x="134.7" y="90.1">SV Sense</text>
<text x="172.6" y="92.6" transform="rotate(-90 172.6 92.6)">GND</text>
<text x="207.3" y="90.6">D1</text>
<text x="210.4" y="94.2">GND</text>
<text x="239.9" y="91.1" transform="rotate(-90 239.9 91.1)">+3.3V</text>
<text x="250" y="90.7" transform="rotate(-90 250 90.7)">1.6K</text>
<text x="251.8" y="90.4" transform="rotate(-90 251.8 90.4)">R21</text>
<text x="260.1" y="94.4">TR</text>
<text x="269.3" y="95.6" transform="rotate(-90 269.3 95.6)">GND</text>
<text x="274.4" y="94.4">CV</text>
<text x="284.9" y="91.4">R22</text>
<text x="284.9" y="93.2">10K</text>
<text x="309.9" y="92.4">1N4148WS</text>
<text x="315.6" y="96">C16</text>
<text x="173.8" y="96.5">U2</text>
<text x="173.8" y="99">ATmega328P-A</text>
<text x="233.2" y="98.5">GND</text>
<text x="256.7" y="98.2">C14</text>
<text x="315.3" y="98.2">0.1uf</text>
<text x="326.2" y="97" transform="rotate(-90 326.2 97)">1M</text>
<text x="328" y="97.6" transform="rotate(-90 328 97.6)">R23</text>
<text x="169.7" y="102.8">GND</text>
<text x="255.8" y="104.9">470pf</text>
<text x="267.5" y="111.7">R25</text>
<text x="286" y="108.3">Q2</text>
<text x="286" y="110.8">S8050</text>
<text x="267.7" y="114.3">10k</text>
<text x="271.6" y="120.9">GND</text>
<text x="280.5" y="120.9">GND</text>
</g>
<g font-size="1.8" fill="#a90000">
<text x="53.3" y="11.3">1</text>
<text x="53.3" y="8.8">2</text>
<text x="279.2" y="17.2">12</text>
<text x="291.6" y="14.3" transform="rotate(-90 291.6 14.3)">8</text>
<text x="302" y="17.2">10</text>
<text x="16.6" y="22.6">1</text>
<text x="24.3" y="23.9" transform="rotate(-90 24.3 23.9)">2</text>
<text x="26.8" y="22.6">3</text>
<text x="34.9" y="22.6">3</text>
<text x="42.6" y="23.9" transform="rotate(-90 42.6 23.9)">2</text>
<text x="45.1" y="22.6">1</text>
<text x="171.5" y="21.4" transform="rotate(-90 171.5 21.4)">4</text>
<text x="174" y="22" transform="rotate(-90 174 22)">18</text>
<text x="276.2" y="19.3">2</text>
<text x="276.2" y="21.9">2</text>
<text x="279.2" y="19.7">13</text>
<text x="279.2" y="22.2">14</text>
<text x="302.6" y="19.7">2</text>
<text x="302.6" y="22.2">3</text>
<text x="60" y="29.1" transform="rotate(-90 60 29.1)">22</text>
<text x="62.5" y="29.1" transform="rotate(-90 62.5 29.1)">21</text>
<text x="82.8" y="26.6">1</text>
<text x="82.8" y="29.1">2</text>
<text x="156.5" y="26.8">20</text>
<text x="184.4" y="26.8">12</text>
<text x="184.4" y="29.4">13</text>
<text x="268.6" y="26.9">1</text>
<text x="268.6" y="24.4">1</text>
<text x="276.2" y="26.9">2</text>
<text x="276.2" y="24.4">2</text>
<text x="279.2" y="24.8">15</text>
<text x="279.8" y="29.9">1</text>
<text x="302.6" y="24.8">4</text>
<text x="302.6" y="27.3">5</text>
<text x="302.6" y="29.9">6</text>
<text x="156.5" y="31.9">19</text>
<text x="156.5" y="34.4">22</text>
<text x="184.4" y="31.9">14</text>
<text x="184.4" y="34.4">15</text>
<text x="302.6" y="32.4">7</text>
<text x="184.4" y="37">16</text>
<text x="184.4" y="39.5">17</text>
<text x="294.2" y="37.1" transform="rotate(-90 294.2 37.1)">9</text>
<text x="296.3" y="40.2" transform="rotate(-90 296.3 40.2)">3</text>
<text x="185" y="42.1">7</text>
<text x="185" y="44.6">8</text>
<text x="205.2" y="44.6">1</text>
<text x="211.6" y="44.6">3</text>
<text x="288.7" y="45.2">2</text>
<text x="296.3" y="47.8" transform="rotate(-90 296.3 47.8)">1</text>
<text x="74.2" y="50.4">25</text>
<text x="135.9" y="53.2">2</text>
<text x="184.4" y="52.2">24</text>
<text x="184.4" y="49.7">23</text>
<text x="208.8" y="50" transform="rotate(-90 208.8 50)">2</text>
<text x="135.9" y="55.8">1</text>
<text x="184.4" y="54.8">25</text>
<text x="184.4" y="57.3">26</text>
<text x="184.4" y="59.8">27</text>
<text x="221.2" y="58.8">1</text>
<text x="230.1" y="58.8">4</text>
<text x="184.4" y="62.4">28</text>
<text x="184.4" y="64.9">29</text>
<text x="221.2" y="61.4">2</text>
<text x="221.2" y="63.9">3</text>
<text x="230.1" y="61.4">5</text>
<text x="230.1" y="63.9">6</text>
<text x="135.9" y="71">1</text>
<text x="135.9" y="68.5">2</text>
<text x="184.4" y="70">30</text>
<text x="184.4" y="72.5">31</text>
<text x="184.4" y="75.1">32</text>
<text x="185" y="77.6">1</text>
<text x="129.5" y="83.5">1</text>
<text x="129.5" y="80.9">2</text>
<text x="185" y="80.2">2</text>
<text x="185" y="82.7">9</text>
<text x="228.8" y="82.9">1</text>
<text x="257" y="83.2">7</text>
<text x="268.2" y="80.3" transform="rotate(-90 268.2 80.3)">8</text>
<text x="278.6" y="83.2">4</text>
<text x="129.5" y="89">1</text>
<text x="129.5" y="86.5">2</text>
<text x="184.4" y="85.2">10</text>
<text x="184.4" y="87.8">11</text>
<text x="228.8" y="85.5">2</text>
<text x="228.8" y="88">3</text>
<text x="257" y="88.3">6</text>
<text x="278.6" y="88.3">3</text>
<text x="171.5" y="95" transform="rotate(-90 171.5 95)">3</text>
<text x="228.8" y="90.6">4</text>
<text x="257" y="93.4">2</text>
<text x="278.6" y="93.4">5</text>
<text x="268.2" y="98.1" transform="rotate(-90 268.2 98.1)">1</text>
<text x="284.4" y="104.9" transform="rotate(-90 284.4 104.9)">3</text>
<text x="276.7" y="110">2</text>
<text x="284.4" y="112.6" transform="rotate(-90 284.4 112.6)">1</text>
</g>
<g font-size="1.8" fill="#0000c2">
<text x="127.3" y="8.5">Power</text>
<text x="134.2" y="8.5">section</text>
<text x="233.2" y="8.5">MCU</text>
<text x="317.8" y="6.7">RF</text>
<text x="321.5" y="6.7">Section</text>
<text x="329.8" y="6.7">RFM69</text>
<text x="317" y="58.8">Soil</text>
<text x="322" y="58.8">Moisture</text>
<text x="331.3" y="58.8">sensor</text>
<text x="278.2" y="63.9">Signal</text>
<text x="285.4" y="63.9">generator</text>
<text x="323.4" y="63.6">Peak</text>
<text x="329.2" y="63.6">detector</text>
</g>
<g font-size="1.8" fill="#840000">
<text x="282.8" y="8.1">C13</text>
<text x="33.7" y="14.3">PG</text>
<text x="137.6" y="16.7" transform="rotate(-90 137.6 16.7)">BATT</text>
<text x="71.6" y="27">PG</text>
<text x="139.1" y="29.8">BMON</text>
<text x="93.4" y="32.2" transform="rotate(-90 93.4 32.2)">BAT</text>
<text x="101.7" y="35.3" transform="rotate(-90 101.7 35.3)">Super_Cap1</text>
<text x="117.5" y="36.4">BATT</text>
<text x="118.3" y="41.4">SYS</text>
<text x="84" y="44">REG_OUT</text>
<text x="184.4" y="49.7">23SMSense</text>
<text x="126.5" y="56.9">SYS</text>
<text x="67.7" y="63.5">LLD</text>
<text x="107.4" y="66.3">VIN</text>
<text x="116.3" y="87.7">VIN</text>
</g>
<g font-size="1.8" fill="#0f0f0f">
<text x="263.4" y="17.1">SCK</text>
<text x="305.6" y="17.1">ANT 1</text>
<text x="263.4" y="19.6">MISO 1</text>
<text x="263.4" y="22.1">MOSI 1</text>
<text x="306.1" y="19.6">INT</text>
<text x="263.4" y="24.7">SS</text>
<text x="271.3" y="29.8">RFM_RST1</text>
<text x="188.3" y="34.3">MOSI</text>
<text x="190.5" y="31.8">SS</text>
<text x="188.3" y="36.9">MISO</text>
<text x="189.2" y="39.4">SCK</text>
<text x="280.2" y="43">L_EN</text>
<text x="188.8" y="52.1">BMON</text>
<text x="189.4" y="59.7">SDA</text>
<text x="215.2" y="58.7">MISO</text>
<text x="189.4" y="62.3">SCL</text>
<text x="197.6" y="64.8">RST</text>
<text x="215.2" y="63.8">RST</text>
<text x="215.2" y="61.3">SCK</text>
<text x="234.6" y="61.3">MOSI</text>
<text x="44.7" y="67.1">GND</text>
<text x="191.2" y="69.9">RX</text>
<text x="189.2" y="77.5">L_EN</text>
<text x="190.8" y="75">INT</text>
<text x="191.5" y="72.4">TX</text>
<text x="232.6" y="82.9">RX</text>
<text x="189.3" y="87.7">S_EN</text>
<text x="232.9" y="85.4">TX</text>
<text x="298.5" y="88.2">C_Sense</text>
<text x="321.3" y="88.2">SMSense</text>
<text x="268.2" y="107.7">S_EN</text>
</g>
<g font-size="1.4" fill="#a90000">
<text x="54.9" y="28.9" transform="rotate(-90 54.9 28.9)">24</text>
<text x="57.4" y="28.9" transform="rotate(-90 57.4 28.9)">23</text>
<text x="65" y="28.9" transform="rotate(-90 65 28.9)">20</text>
<text x="67.6" y="28.9" transform="rotate(-90 67.6 28.9)">19</text>
<text x="46.9" y="35.2">1</text>
<text x="74.4" y="35.2">18</text>
<text x="46.9" y="37.7">2</text>
<text x="46.9" y="40.3">3</text>
<text x="74.4" y="40.3">16</text>
<text x="74.4" y="37.7">17</text>
<text x="46.9" y="42.8">4</text>
<text x="46.9" y="45.4">5</text>
<text x="46.9" y="47.9">6</text>
<text x="74.4" y="47.9">13</text>
<text x="74.4" y="45.4">14</text>
<text x="74.4" y="42.8">15</text>
<text x="54.9" y="56.3" transform="rotate(-90 54.9 56.3)">7</text>
<text x="57.4" y="56.3" transform="rotate(-90 57.4 56.3)">8</text>
<text x="60" y="56.3" transform="rotate(-90 60 56.3)">9</text>
<text x="62.5" y="56.8" transform="rotate(-90 62.5 56.8)">10</text>
<text x="65" y="56.8" transform="rotate(-90 65 56.8)">11</text>
<text x="67.6" y="56.8" transform="rotate(-90 67.6 56.8)">12</text>
</g>
<g font-size="1.4" fill="#006464">
<text x="55.8" y="35.5" transform="rotate(-90 55.8 35.5)">REG_D0</text>
<text x="58.4" y="35.5" transform="rotate(-90 58.4 35.5)">REG_D1</text>
<text x="60.9" y="35.2" transform="rotate(-90 60.9 35.2)">DIS_SW</text>
<text x="63.5" y="34.6" transform="rotate(-90 63.5 34.6)">MINOP</text>
<text x="66" y="32.2" transform="rotate(-90 66 32.2)">VID</text>
<text x="68.5" y="35" transform="rotate(-90 68.5 35)">PGOOD</text>
<text x="49.3" y="36.1">REF</text>
<text x="49.3" y="38.7">SETSD</text>
<text x="49.3" y="41.2">SETBK</text>
<text x="66.7" y="36.1">BACK_UP</text>
<text x="70.7" y="41.2">SYS</text>
<text x="70.8" y="38.7">BAT</text>
<text x="49.3" y="43.8">TERM</text>
<text x="49.3" y="46.3">SETPG</text>
<text x="66.9" y="46.3">REG_OUT</text>
<text x="67.9" y="43.8">REG_FB</text>
<text x="49.3" y="48.8">SETHYST</text>
<text x="55.8" y="54" transform="rotate(-90 55.8 54)">AGND</text>
<text x="58.4" y="54" transform="rotate(-90 58.4 54)">CBP</text>
<text x="60.9" y="54" transform="rotate(-90 60.9 54)">MPPT</text>
<text x="63.5" y="54" transform="rotate(-90 63.5 54)">VIN</text>
<text x="66" y="54" transform="rotate(-90 66 54)">LLD</text>
<text x="68.5" y="54" transform="rotate(-90 68.5 54)">PGND</text>
<text x="71.4" y="48.8">SW</text>
</g>
<g font-size="1.4" fill="#0000c2">
<text x="297.7" y="63.6">Sense</text>
<text x="303.3" y="63.6">probe</text>
</g>
</svg>
